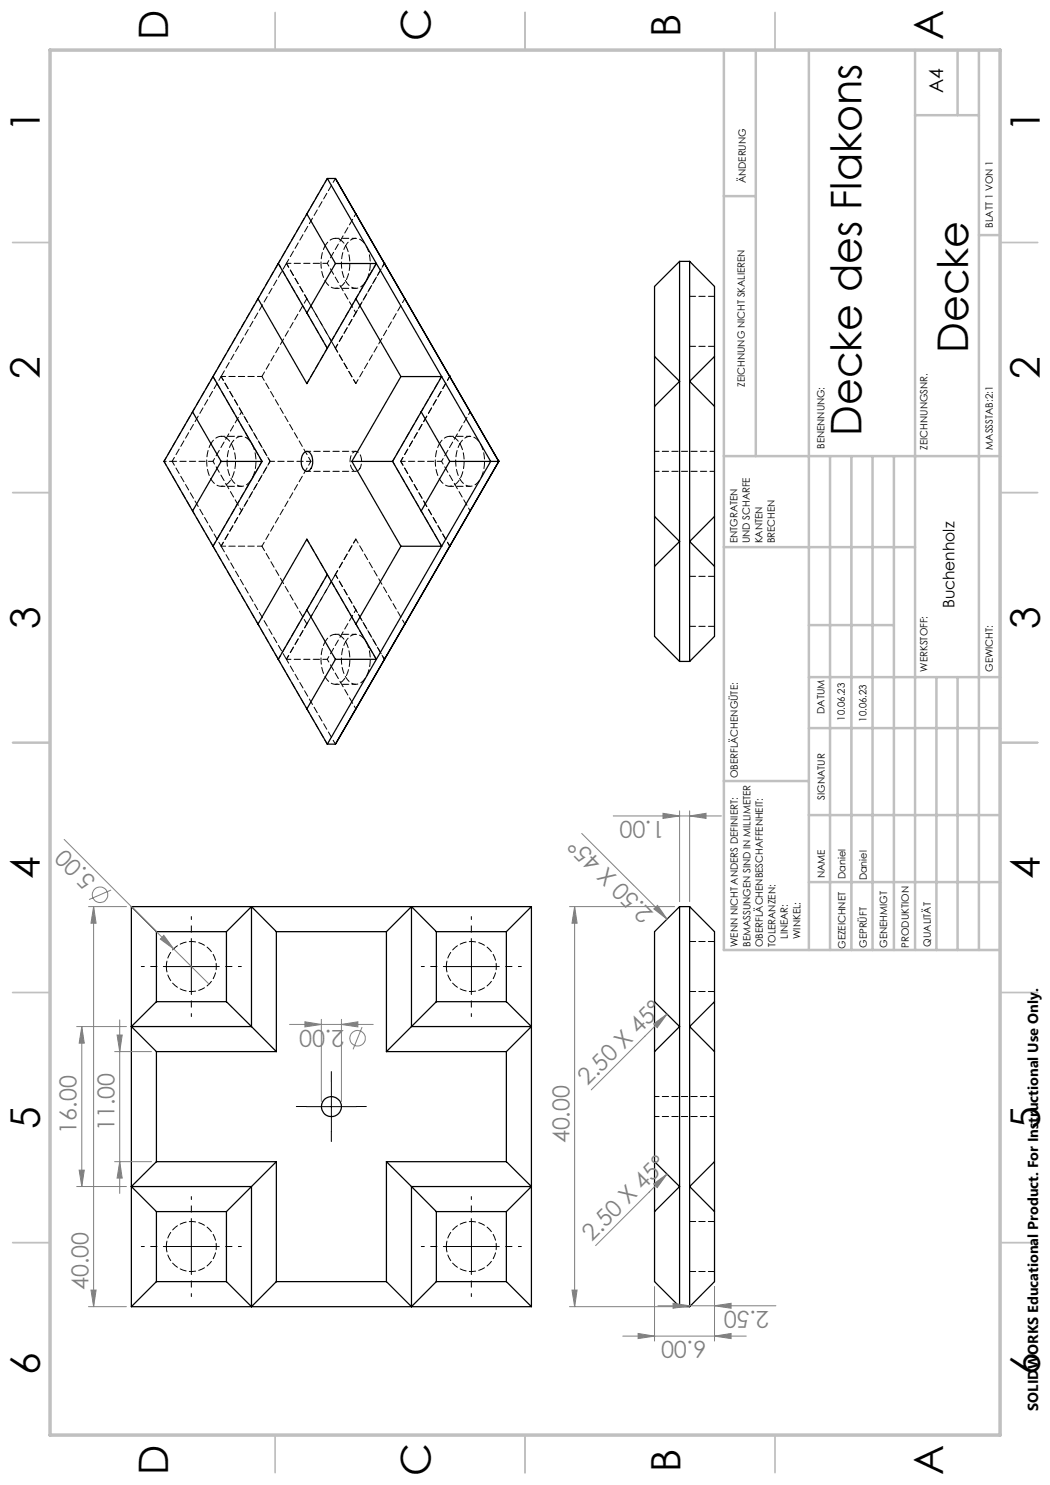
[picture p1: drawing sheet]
<svg xmlns="http://www.w3.org/2000/svg" width="210mm" height="297mm" viewBox="0 0 210 297" stroke-linecap="round" stroke-linejoin="round" font-family="sans-serif">
<g fill="none" stroke="#000" stroke-width=".25">
<path d="M65.5 35.7l22.8 39.6M65.5 35.7h1.6l22.8 39.6M65.5 35.7l-4.1 7.1M51.6 59.8l-13.1 22.6M55.7 52.7l5.7 9.9M61.4 42.8l5.7 9.9M61.4 42.8l-9.8 17M67.1 52.7h8.2l-13.9 24-9.8-16.9M67.1 52.7l-5.7 9.9M71.2 59.8l9 15.5M76.9 52.7h.1M76.9 52.7l22.9 39.6"/>
<path d="M135.9 52.3v80M135.9 52.3l-5 5v70l5 5M135.9 52.3h2M137.9 52.3v80M137.9 52.3l5 5v70l-5 5M42.6 75.3l9.8 17M61.4 62.6l4.1 7.1M80.2 75.3l-9.8 17M80.2 75.3h8.1M88.3 75.3l-4.1 7.1M88.3 75.3l9.8 17-22.8 39.6M89.9 75.3h.1"/>
<path d="M89.9 75.3l4.1 7.1M130.9 71.3l5 5-5 5M142.9 71.3l-5 5 5 5M38.5 82.4l5.7 9.9M38.5 82.4l-5.7 9.9 5.7 9.9M44.2 92.3h8.2M44.2 92.3l-5.7 9.9M52.4 92.3l-9.8 17M60.8 90.5a.9 .9 0 0 1 1.5 .6 2.55 2.55 0 0 1-.7 3.2 1.43 1.43 0 0 1-1.4-1.8l.2-1.1zM70.4 92.3h8.1M70.4 92.3l9.8 17M78.5 92.3l5.7 9.9"/>
<path d="M84.2 82.4l5.7 9.9M84.2 82.4l-5.7 9.9M89.9 92.3h9.9M89.9 92.3l-5.7 9.9M99.8 92.3h.1M99.8 92.3l-9.9 17M99.8 92.3l-5.8 9.9M38.5 102.2l4.1 7.1M42.6 109.3l18.8 32.5M65.5 114.9l-9.8 17M80.2 109.3l-9 15.5M84.2 102.2l4.1 7.1h-8.1"/>
<path d="M89.9 109.3h.1M89.9 109.3l-22.8 39.5h-1.6M89.9 109.3l-8.9 15.5M130.9 103.3l5 5-5 5M142.9 103.3l-5 5 5 5M51.6 124.8l9.8-17 9.8 17M61.4 122l5.7 9.9M67.1 131.9h8.2M67.1 131.9l-5.7 9.9M71.2 124.8l4.1 7.1M75.3 131.9l-9.8 16.9M76.9 131.9h.1"/>
<path d="M76.9 131.9l-5.7 9.9M135.9 132.3h2M61.4 141.8l4.1 7M26.3 181.3h80M26.3 181.3l5 5M26.3 181.3v80M31.3 186.3h14M31.3 186.3v14M45.3 186.3v14M50.3 181.3l-5 5M50.3 181.3v24M50.3 181.3l5 5"/>
<path d="M55.3 186.3h22M55.3 186.3v24M77.3 186.3v24M82.3 181.3v24h24M82.3 181.3l-5 5M82.3 181.3l5 5M87.3 186.3h14M87.3 186.3v14M101.3 186.3v14M106.3 181.3l-5 5M106.3 181.3v80M135.9 181.3v80"/>
<path d="M135.9 181.3h2M135.9 181.3l-5 5v70l5 5M137.9 181.3v80M137.9 181.3l5 5v70l-5 5M26.3 205.3h24M26.3 205.3l5 5M31.3 200.3l-5 5M31.3 200.3h14M31.3 210.3v22M31.3 210.3h24M45.3 200.3l5 5M50.3 205.3l5 5"/>
<path d="M77.3 210.3h24M87.3 200.3l-10 10M87.3 200.3h14M101.3 210.3v22M101.3 200.3l5 5M106.3 205.3l-5 5M130.9 200.3l5 5-5 5M142.9 200.3l-5 5 5 5M26.3 237.3l5 5M26.3 237.3h24v24M31.3 232.3l-5 5M31.3 232.3h24"/>
<path d="M55.3 232.3l-10 10M55.3 232.3v24M77.3 232.3h24M77.3 232.3v24M77.3 232.3l5 5M82.3 237.3h24M82.3 237.3v24M82.3 237.3l5 5M101.3 232.3l5 5M106.3 237.3l-5 5M130.9 232.3l5 5-5 5M142.9 232.3l-5 5 5 5"/>
<path d="M31.3 242.3h14M31.3 256.3l-5 5M31.3 242.3v14M31.3 256.3h14M45.3 256.3l5 5M45.3 242.3v14M55.3 256.3h22M55.3 256.3l-5 5M77.3 256.3l5 5M87.3 242.3h14M87.3 256.3h14M87.3 242.3v14"/>
<path d="M87.3 256.3l-5 5M101.3 242.3v14M101.3 256.3l5 5M26.3 261.3h80M135.9 261.3h2"/>
<circle cx="66.3" cy="221.3" r="2.01"/>
</g>
<g fill="none" stroke="#000" stroke-width=".2" stroke-dasharray="1.3 .6">
<path d="M55.7 52.7h.1M57.3 52.7l-13.1 22.6M142.9 59.3h-5M42.6 75.3h.1M42.6 75.3l13.1-22.6M65.5 69.6h-.1M137.9 69.3h5M32.8 92.3h.1M52.4 92.3h.1M78.5 92.3h.1M42.6 109.2h.1M44.2 109.2l13.1 22.7"/>
<path d="M65.5 114.9h-.1M142.9 115.3h-5M55.7 131.9h.1M55.7 131.9l-13.1-22.7M137.9 125.3h5M137.9 198.3h5M142.9 188.3h-5M137.9 254.3h5M142.9 244.3h-5"/>
</g>
<path d="M130.9 94.3h12M142.9 90.3h-12M142.9 219.3h-12M130.9 223.3h12" fill="none" stroke="#000" stroke-width=".2" stroke-dasharray="1.3 .6" stroke-dashoffset=".3"/>
<path d="M52.4 75.3l9-15.6M61.4 124.8l-9-15.6M33.3 193.3a5 5 0 0 1 7.3-4.4 5 5 0 0 1 .5 8.5 5 5 0 0 1-7.8-3.5v-.6M89.3 193.3a5 5 0 0 1 7.3-4.4 5 5 0 0 1 .5 8.5 5 5 0 0 1-7.8-3.5v-.6M33.3 249.3a5 5 0 0 1 7.3-4.4 5 5 0 0 1 .5 8.5 5 5 0 0 1-7.8-3.5v-.6M89.3 249.3a5 5 0 0 1 7.3-4.4 5 5 0 0 1 .5 8.5 5 5 0 0 1-7.8-3.5v-.6" fill="none" stroke="#000" stroke-width=".2" stroke-dasharray="1.3 .6" stroke-dashoffset=".2"/>
<g fill="none" stroke="#000" stroke-width=".2" stroke-dasharray="1.3 .6" stroke-dashoffset=".4">
<path d="M67.1 35.7l-9.8 17M55.7 52.7l9.8 16.9M55.7 52.7l9.8-17M57.3 52.7l4.1 7M57.3 52.7h8.2M61.4 59.7l9.8 17M65 49.1a2.12 2.12 0 0 1 1.9-1.4 2.12 2.12 0 0 1 2.1 1.2 7.4 7.4 0 0 1-.4 8.1 2.02 2.02 0 0 1-3.4-.6 7.7 7.7 0 0 1-.2-7.3M69.1 49.1a2.12 2.12 0 0 1 1.9-1.4 2.12 2.12 0 0 1 2.1 1.2 7.4 7.4 0 0 1-.5 8.1 2.02 2.02 0 0 1-3.3-.6 7.7 7.7 0 0 1-.2-7.3M76.9 52.7l-9.8 16.9M44.2 75.3h8.2M44.2 75.3l9.8 17M44.2 75.3l-9.8 17"/>
<path d="M61.4 76.7l4.1-7.1M65.5 69.6l9.7-16.9M67.1 69.6l4.1-7M67.1 69.6l-9.8-16.9M67.1 69.6l4.1 7.1M71.2 76.7l9.8-17M88.3 75.3l-9.8 17M89.9 75.3l-9.8 17M32.8 92.3l9.8-17M34.4 92.3l9.8 16.9M42.2 88.7a2.12 2.12 0 0 1 1.9-1.4 2.12 2.12 0 0 1 2 1.2 7.4 7.4 0 0 1-.4 8.1 2.02 2.02 0 0 1-3.4-.6 7.7 7.7 0 0 1-.1-7.3M42.6 92.3h-8.2"/>
<path d="M46.3 88.7a2.12 2.12 0 0 1 1.9-1.4 2.12 2.12 0 0 1 2 1.2 7.4 7.4 0 0 1-.4 8.1 2.02 2.02 0 0 1-3.4-.6 7.7 7.7 0 0 1-.1-7.3M48.3 82.4l-4.1-7.1M52.4 92.3l-9.8-17M54 92.3h8.2M54 92.3l-9.8 16.9M62.2 92.3l-9.8-17M72 93.7a2.78 2.78 0 0 0-.5-3.3 1.19 1.19 0 0 0-1.4 1.3 2.14 2.14 0 0 0 1 2.6l.5-.2 .4-.4M78.5 92.3l9.8 16.9M80.1 92.3h8.2M80.1 92.3l9.8-17M80.1 92.3l9.8 16.9M87.9 88.7a2.12 2.12 0 0 1 1.9-1.4 2.12 2.12 0 0 1 2.1 1.2 7.4 7.4 0 0 1-.5 8.1 2.02 2.02 0 0 1-3.4-.6 7.7 7.7 0 0 1-.1-7.3"/>
<path d="M92 88.7a2.12 2.12 0 0 1 1.9-1.4 2.12 2.12 0 0 1 2 1.2 7.4 7.4 0 0 1-.4 8.1 2.02 2.02 0 0 1-3.4-.6 7.7 7.7 0 0 1-.1-7.3M42.6 109.2l9.8-16.9M42.6 109.2l-9.8-16.9M44.2 109.2h8.2M44.2 109.2l4.1-7M52.4 109.2l9.8-16.9M65.5 114.9l-9.8 17M65.5 114.9l-4.1-7.1M67.1 114.9l4.1 7.1M67.1 114.9l9.8 17M71.2 107.8l-4.1 7.1M71.2 107.8l-9.8 17"/>
<path d="M89.9 109.2l-9.8-16.9M57.3 131.9l9.8-17M57.3 131.9l9.8 16.9M61.4 124.8l-4.1 7.1M65 128.3a2.12 2.12 0 0 1 1.9-1.4 2.12 2.12 0 0 1 2.1 1.2 7.4 7.4 0 0 1-.4 8.1 2.02 2.02 0 0 1-3.4-.6 7.7 7.7 0 0 1-.2-7.3M65.5 131.9h-8.2M69.1 128.3a2.12 2.12 0 0 1 1.9-1.4 2.12 2.12 0 0 1 2.1 1.2 7.4 7.4 0 0 1-.5 8.1 2.02 2.02 0 0 1-3.3-.6 7.7 7.7 0 0 1-.2-7.3M75.2 131.9l-9.7-17M81 124.8l-9.8-17M65.5 148.8l-9.8-16.9"/>
</g>
<path d="M65.5 52.7l5.7-9.9M76.9 52.7l-5.7 9.9M71.2 62.6l-5.7-9.9M42.6 92.3l5.7-9.9M48.3 82.4l5.7 9.9M54 92.3l-5.7 9.9M88.3 92.3l5.7-9.9M48.3 102.2l-5.7-9.9M94 102.2l-5.7-9.9M65.5 131.9l5.7-9.9M71.2 122l5.7 9.9M71.2 141.8l-5.7-9.9" fill="none" stroke="#000" stroke-width=".2" stroke-dasharray="1.3 .6" stroke-dashoffset=".6"/>
<path d="M32.8 92.3h1.6" fill="none" stroke="#000" stroke-width=".2" stroke-dasharray="1.3 .6" stroke-dashoffset=".8"/>
<path d="M67.1 57.7h4.1M71.2 47.7h-4.1M44.2 97.3h4.1M48.3 87.3h-4.1M61.4 94.3h9.8M71.2 90.3h-9.8M89.9 97.3h4.1M94 87.3h-4.1M67.1 136.9h4.1M71.2 126.9h-4.1" fill="none" stroke="#000" stroke-width=".2" stroke-dasharray="1.3 .6" stroke-dashoffset=".5"/>
<g fill="none" stroke="#808080" stroke-width=".2">
<path d="M12.8 167.9l29 28.9M22.2 178l-4.4 1.9M116.3 166.7l17.1 17.1M122.7 163.2h21.6M132.6 162.7l3.3 .5-3.3 .5zM135.9 162.2v18.1M137.9 163.2l3.3-.5v1zM137.9 162.2v18.1M17.7 181.3h7.6M18.7 181.3l.5 3.3h-1zM18.7 181.3v80M32.8 187.1l1.9 2.7-2.6-2z"/>
<path d="M113.9 181.3h21M114.9 181.3v80M114.9 181.3l.5 3.3h-1zM130.8 181.8l.7-.7 1.9 2.7zM15.3 205.3h10M16.4 205.3l.5 3.3h-1.1zM16.4 205.3v32M22.9 210.3h7.4M23.4 207h1l-.5 3.3zM23.9 204v34.7M57.9 204.9h16.7M61 204.4l3.3 .5-3.3 .5z"/>
<path d="M64.3 203.9v16.4M68.3 204.9l3.3-.5v1zM68.3 203.9v16.4M72.4 205.4l-1.8 4.5M130.7 204.8l2.7-2-2 2.7zM133.4 202.8l-15.2 15.2M15.3 237.3h10M15.8 234h1.1l-.5 3.3zM22.9 232.3h7.4M23.9 232.3l.5 3.3h-1zM130.7 236.8l2.7-2-2 2.7zM133.4 234.8l-14.3 14.3"/>
<path d="M18.2 258h1l-.5 3.3zM114.4 258h1l-.5 3.3zM130.9 257.3v10.9M142.9 257.3v10.9M17.7 261.3h7.6M113.9 261.3h21M124.6 267.2h24.7M127.6 266.7l3.3 .5-3.3 .5zM131.6 261.2h23.6M134.6 260.7l3.3 .5-3.3 .5zM142.9 267.2l3.3-.5v1zM142.9 261.2l3.3-.5v1z"/>
<circle cx="20" cy="179" r="1.56"/>
<circle cx="71.5" cy="207.7" r="1.55"/>
</g>
<g fill="none" stroke="#000" stroke-width=".2" stroke-dasharray="15.2 1.3 1.3 1.3" stroke-dashoffset="14.6">
<path d="M33.3 193.3h-5M38.3 198.3v5M38.3 188.3v-5M43.3 193.3h5M89.3 193.3h-5M94.3 198.3v5M94.3 188.3v-5M99.3 193.3h5M33.3 249.3h-5M38.3 254.3v5M38.3 244.3v-5M43.3 249.3h5"/>
<path d="M89.3 249.3h-5M94.3 254.3v5M94.3 244.3v-5M99.3 249.3h5"/>
</g>
<path d="M66.3 216.3v-2M61.3 221.3h-2M66.3 226.3v2M71.3 221.3h2" fill="none" stroke="#000" stroke-width=".2" stroke-dasharray="15.2 1.3 1.3 1.3"/>
<path d="M33.3 193.3h10M38.3 188.3v10M89.3 193.3h10M94.3 188.3v10M66.3 216.3v10M61.3 221.3h10M33.3 249.3h10M38.3 244.3v10M89.3 249.3h10M94.3 244.3v10" fill="none" stroke="#000" stroke-width=".2"/>
<g fill="none" stroke="#c0c0c0" stroke-width=".35">
<path d="M55 2.5v7.5M105 2.5v7.5M155 2.5v7.5M2.5 48.5h7.5M200 48.5h7.5M2.5 98.5h7.5M200 98.5h7.5M2.5 148.5h7.5M200 148.5h7.5M2.5 198.5h7.5M200 198.5h7.5M2.5 248.5h7.5"/>
<path d="M200 248.5h7.5M55 287v7.5M105 287v7.5M155 287v7.5"/>
</g>
<g fill="none" stroke="#c0c0c0" stroke-width=".5">
<path d="M144.8 10v180h55.2M151.2 10v81.2M161.8 10v180M183 10v180M191.5 10v13M195.8 10v180M144.8 39.2h6.4M183 23h12.8M195.8 47h4.2M144.8 91.2h55.2M166 91.2v98.8M170.3 91.2v98.8"/>
<path d="M174.5 91.2v98.8M178.8 91.2v98.8M144.8 109.4h38.2M161.8 135.4h38.2M161.8 125h17M187.3 135.4v54.6M191.5 135.4v54.6M144.8 156.2h17M161.8 145.6h38.2M161.8 163h38.2M161.8 176.4h38.2"/>
</g>
<path d="M10 10h190v277h-190z" fill="none" stroke="#c0c0c0" stroke-width=".7"/>
<g fill="#808080">
<path d="M130.7 236.8l2.7-2-2 2.7z"/>
<path d="M130.7 204.8l2.7-2-2 2.7z"/>
<path d="M130.8 181.8l.7-.7 1.9 2.7z"/>
<path d="M32.8 187.1l1.9 2.7-2.6-2z"/>
<path d="M23.4 207h1l-.5 3.3zM23.9 232.3l.5 3.3h-1z"/>
<path d="M114.4 258h1l-.5 3.3zM114.9 181.3l.5 3.3h-1z"/>
<path d="M16.4 205.3l.5 3.3h-1.1zM15.8 234h1.1l-.5 3.3z"/>
<path d="M18.7 181.3l.5 3.3h-1zM18.2 258h1l-.5 3.3z"/>
<path d="M137.9 163.2l3.3-.5v1zM132.6 162.7l3.3 .5-3.3 .5z"/>
<path d="M127.6 266.7l3.3 .5-3.3 .5zM142.9 267.2l3.3-.5v1zM134.6 260.7l3.3 .5-3.3 .5zM142.9 261.2l3.3-.5v1zM61 204.4l3.3 .5-3.3 .5zM68.3 204.9l3.3-.5v1z"/>
</g>
<g font-size="8.5">
<text x="193.6" y="70.6" transform="rotate(-90 193.6 70.6)">Decke</text>
<text x="172.3" y="87.2" transform="rotate(-90 172.3 87.2)">Decke des Flakons</text>
</g>
<g font-size="8.1">
<text x="33.6" y="8" transform="rotate(-90 33.6 8)">D</text>
<text x="86.1" y="8.3" transform="rotate(-90 86.1 8.3)">C</text>
<text x="136.1" y="7.3" transform="rotate(-90 136.1 7.3)">B</text>
<text x="188.6" y="8" transform="rotate(-90 188.6 8)">A</text>
<text x="8" y="26.5" transform="rotate(-90 8 26.5)">1</text>
<text x="208" y="26.5" transform="rotate(-90 208 26.5)">1</text>
<text x="8" y="75.7" transform="rotate(-90 8 75.7)">2</text>
<text x="208" y="75.7" transform="rotate(-90 208 75.7)">2</text>
<text x="8" y="125.7" transform="rotate(-90 8 125.7)">3</text>
<text x="208" y="125.7" transform="rotate(-90 208 125.7)">3</text>
<text x="8" y="175.8" transform="rotate(-90 8 175.8)">4</text>
<text x="208" y="175.8" transform="rotate(-90 208 175.8)">4</text>
<text x="8" y="225.8" transform="rotate(-90 8 225.8)">5</text>
<text x="208" y="225.8" transform="rotate(-90 208 225.8)">5</text>
<text x="8" y="275" transform="rotate(-90 8 275)">6</text>
<text x="208" y="275" transform="rotate(-90 208 275)">6</text>
<text x="33.6" y="295" transform="rotate(-90 33.6 295)">D</text>
<text x="86.1" y="295.3" transform="rotate(-90 86.1 295.3)">C</text>
<text x="136.1" y="294.3" transform="rotate(-90 136.1 294.3)">B</text>
<text x="188.6" y="295" transform="rotate(-90 188.6 295)">A</text>
</g>
<g font-size="4.7" fill="#808080">
<text x="133" y="164.2" transform="rotate(180 133 164.2)">1.00</text>
<text x="19.4" y="175.9" transform="rotate(-135 19.4 175.9)">5.00</text>
<text x="130.8" y="182.6" transform="rotate(-135 130.8 182.6)">2.50 X 45°</text>
<text x="68.9" y="205.9" transform="rotate(180 68.9 205.9)">2.00</text>
<text x="117.5" y="217.3" transform="rotate(-45 117.5 217.3)">2.50 X 45°</text>
<text x="15.3" y="226.7" transform="rotate(-90 15.3 226.7)">16.00</text>
<text x="22.9" y="226.2" transform="rotate(-90 22.9 226.2)">11.00</text>
<text x="113.9" y="228.7" transform="rotate(-90 113.9 228.7)">40.00</text>
<text x="118.4" y="248.4" transform="rotate(-45 118.4 248.4)">2.50 X 45°</text>
<text x="17.7" y="258" transform="rotate(-90 17.7 258)">40.00</text>
<text x="153.9" y="262.2" transform="rotate(180 153.9 262.2)">2.50</text>
<text x="141.3" y="268.2" transform="rotate(180 141.3 268.2)">6.00</text>
</g>
<text font-size="3.9" x="188.6" y="18.6" transform="rotate(-90 188.6 18.6)">A4</text>
<text font-size="3.2" x="190.9" y="121.6" transform="rotate(-90 190.9 121.6)">Buchenholz</text>
<text font-size="2.9" x="207.6" y="282.2" transform="rotate(-90 207.6 282.2)">SOLIDWORKS Educational Product. For Instructional Use Only.</text>
<g font-size="2">
<text x="149.2" y="36.7" transform="rotate(-90 149.2 36.7)">ÄNDERUNG</text>
<text x="198.6" y="45.5" transform="rotate(-90 198.6 45.5)">BLATT 1 VON 1</text>
<text x="149" y="77.4" transform="rotate(-90 149 77.4)">ZEICHNUNG NICHT SKALIEREN</text>
<text x="164.9" y="89.8" transform="rotate(-90 164.9 89.8)">BENENNUNG:</text>
<text x="185.5" y="89.9" transform="rotate(-90 185.5 89.9)">ZEICHNUNGSNR.</text>
<text x="198.6" y="89.9" transform="rotate(-90 198.6 89.9)">MASSSTAB:2:1</text>
<text x="147.5" y="108.7" transform="rotate(-90 147.5 108.7)">ENTGRATEN</text>
<text x="150" y="108.7" transform="rotate(-90 150 108.7)">UND SCHARFE</text>
<text x="152.5" y="108.7" transform="rotate(-90 152.5 108.7)">KANTEN</text>
<text x="155" y="108.7" transform="rotate(-90 155 108.7)">BRECHEN</text>
<text x="185.5" y="134.4" transform="rotate(-90 185.5 134.4)">WERKSTOFF:</text>
<text x="198.5" y="134.4" transform="rotate(-90 198.5 134.4)">GEWICHT:</text>
<text x="164.9" y="142.8" transform="rotate(-90 164.9 142.8)">DATUM</text>
<text x="168.9" y="144.1" transform="rotate(-90 168.9 144.1)">10.06.23</text>
<text x="173.3" y="144.3" transform="rotate(-90 173.3 144.3)">10.06.23</text>
<text x="147.6" y="155.6" transform="rotate(-90 147.6 155.6)">OBERFLÄCHENGÜTE:</text>
<text x="164.9" y="160" transform="rotate(-90 164.9 160)">SIGNATUR</text>
<text x="165" y="175.7" transform="rotate(-90 165 175.7)">NAME</text>
<text x="169.1" y="175.8" transform="rotate(-90 169.1 175.8)">Daniel</text>
<text x="173.3" y="176.1" transform="rotate(-90 173.3 176.1)">Daniel</text>
<text x="147.6" y="189.4" transform="rotate(-90 147.6 189.4)">WENN NICHT ANDERS DEFINIERT:</text>
<text x="150.1" y="189.4" transform="rotate(-90 150.1 189.4)">BEMASSUNGEN SIND IN MILLIMETER</text>
<text x="152.6" y="189.4" transform="rotate(-90 152.6 189.4)">OBERFLÄCHENBESCHAFFENHEIT:</text>
<text x="155.1" y="189.4" transform="rotate(-90 155.1 189.4)">TOLERANZEN:</text>
<text x="157.6" y="187.8" transform="rotate(-90 157.6 187.8)">LINEAR:</text>
<text x="160.1" y="187.8" transform="rotate(-90 160.1 187.8)">WINKEL:</text>
<text x="169.1" y="189.8" transform="rotate(-90 169.1 189.8)">GEZEICHNET</text>
<text x="173.3" y="189.6" transform="rotate(-90 173.3 189.6)">GEPRÜFT</text>
<text x="177.4" y="189.6" transform="rotate(-90 177.4 189.6)">GENEHMIGT</text>
<text x="181.8" y="189.5" transform="rotate(-90 181.8 189.5)">PRODUKTION</text>
<text x="186.1" y="189.3" transform="rotate(-90 186.1 189.3)">QUALITÄT</text>
</g>
</svg>
